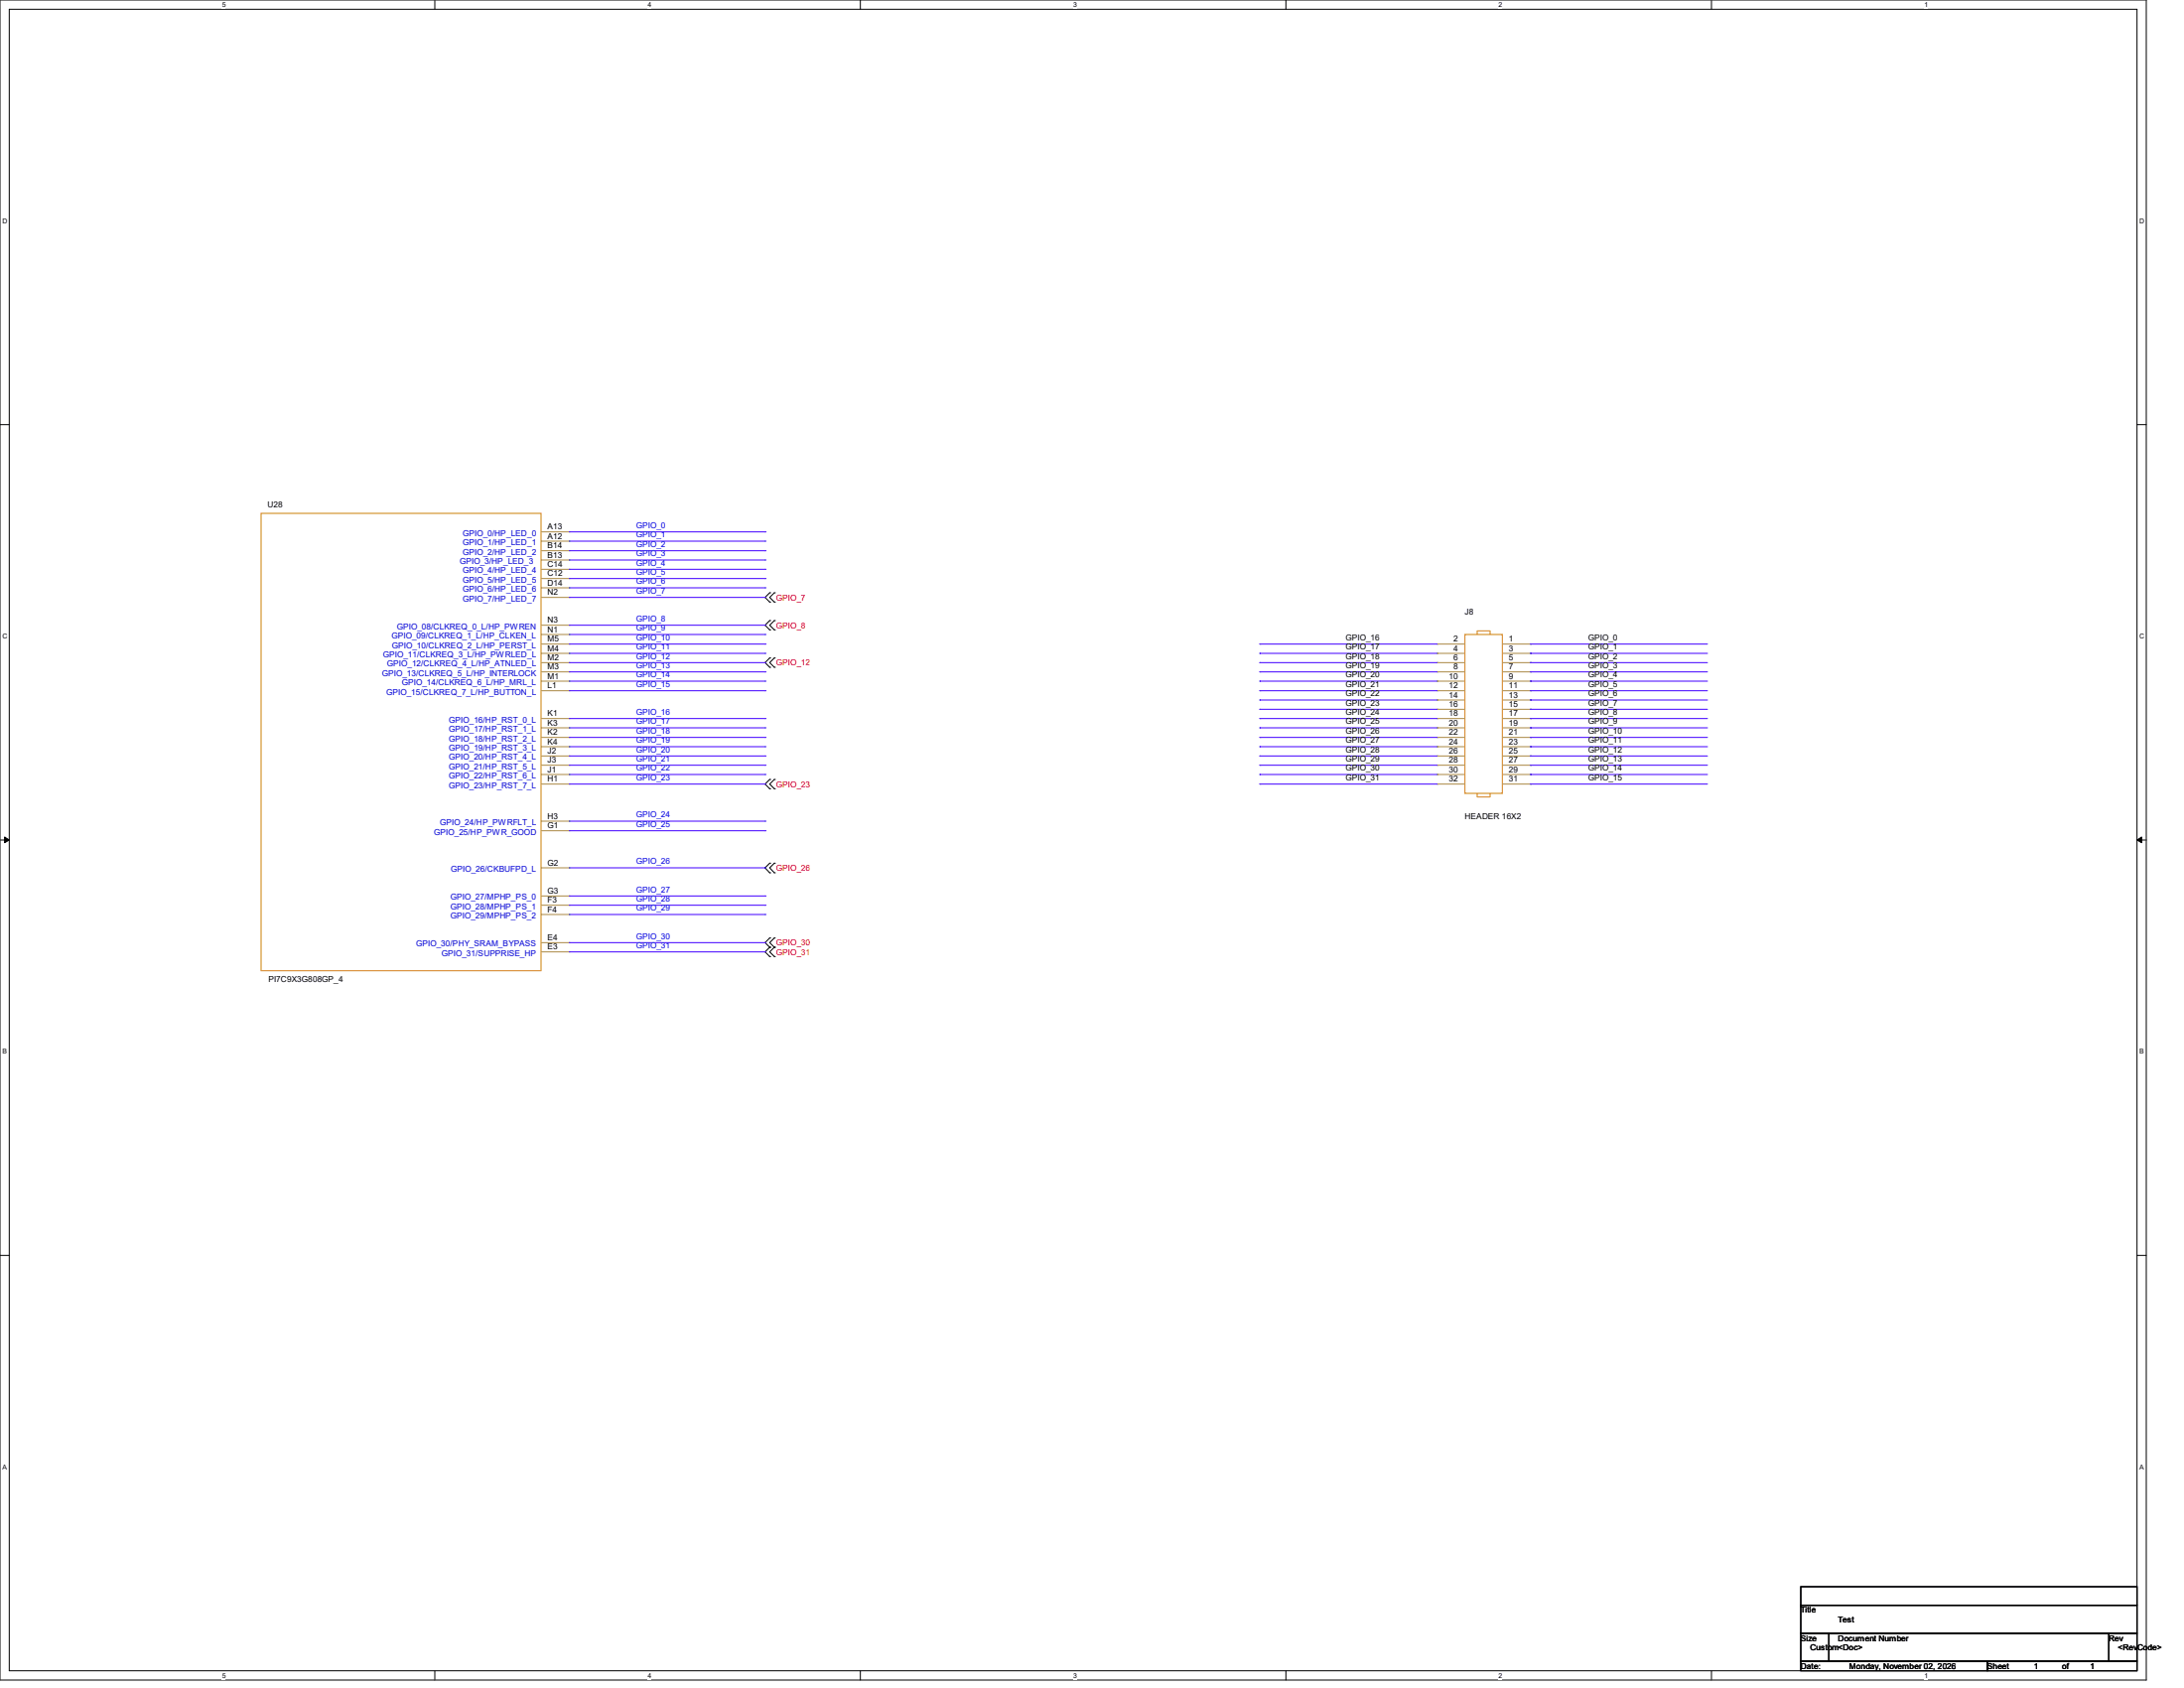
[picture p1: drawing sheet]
<svg xmlns="http://www.w3.org/2000/svg" width="279mm" height="216mm" viewBox="0 0 279 216" stroke-linecap="round" stroke-linejoin="round" font-family="sans-serif">
<path d="M0 0h274.6v214.9h-274.6zM1.2 1.2h272.2v212.5h-272.2z" fill="none" stroke="#000" stroke-width=".13"/>
<g fill="#fff">
<path d="M28.4 .1h.5v1h-.5z"/>
<path d="M28.4 213.8h.5v1h-.5z"/>
</g>
<path d="M55.6 0v1.2M55.6 213.7v1.2" fill="none" stroke="#000" stroke-width=".13"/>
<g fill="#fff">
<path d="M82.8 .1h.5v1h-.5z"/>
<path d="M82.8 213.8h.5v1h-.5z"/>
</g>
<path d="M110.1 0v1.2M110.1 213.7v1.2" fill="none" stroke="#000" stroke-width=".13"/>
<g fill="#fff">
<path d="M137.3 .1h.5v1h-.5z"/>
<path d="M137.3 213.8h.5v1h-.5z"/>
</g>
<path d="M164.5 0v1.2M164.5 213.7v1.2" fill="none" stroke="#000" stroke-width=".13"/>
<g fill="#fff">
<path d="M191.7 .1h.5v1h-.5z"/>
<path d="M191.7 213.8h.5v1h-.5z"/>
</g>
<path d="M218.9 0v1.2M218.9 213.7v1.2" fill="none" stroke="#000" stroke-width=".13"/>
<g fill="#fff">
<path d="M246.2 .1h.4v1h-.4z"/>
<path d="M246.2 213.8h.4v1h-.4z"/>
<path d="M.3 27.7h.6v1h-.6z"/>
<path d="M273.7 27.7h.6v1h-.6z"/>
<path d="M.3 80.9h.6v.9h-.6z"/>
<path d="M273.7 80.9h.6v.9h-.6z"/>
</g>
<path d="M0 54.3h1.2M273.4 54.3h1.2" fill="none" stroke="#000" stroke-width=".13"/>
<g fill="#fff">
<path d="M.3 134h.5v1h-.5z"/>
<path d="M273.7 134h.5v1h-.5z"/>
</g>
<path d="M0 107.4h1.2M273.4 107.4h1.2" fill="none" stroke="#000" stroke-width=".13"/>
<path d="M.6 107.1l.6 .3-.6 .4zM273.4 107.4l.6-.3v.7z" fill="#000" stroke="#000" stroke-width=".13"/>
<g fill="#fff">
<path d="M.3 187.1h.5v1h-.5z"/>
<path d="M273.7 187.1h.5v1h-.5z"/>
</g>
<g fill="none" stroke="#000" stroke-width=".13">
<path d="M98.5 75.8h.1M98.5 77h.1M98.5 79.4h.1M98.5 75.8l-.6 .6 .6 .6M98.5 79.4l-.6 .6 .6 .6M99.1 77h.1M99.1 75.8h.1M99.1 79.4h.1M99.1 75.8l-.6 .6 .6 .6M99.1 79.4l-.6 .6 .6 .6M98.5 80.6h.1M98.5 84.2h.1"/>
<path d="M98.5 85.3h.1M98.5 99.7h.1M98.5 84.2l-.6 .6 .6 .5M98.5 99.7l-.6 .6 .6 .6M99.1 80.6h.1M99.1 85.3h.1M99.1 84.2h.1M99.1 99.7h.1M99.1 84.2l-.6 .6 .6 .5M99.1 99.7l-.6 .6 .6 .6M98.5 100.9h.1M98.5 110.4h.1"/>
<path d="M98.5 111.6h.1M98.5 120h.1M98.5 110.4l-.6 .6 .6 .6M98.5 120l-.6 .6 .6 .6M99.1 100.9h.1M99.1 111.6h.1M99.1 110.4h.1M99.1 120h.1M99.1 110.4l-.6 .6 .6 .6M99.1 120l-.6 .6 .6 .6M98.5 121.2h.1M98.5 122.3h.1"/>
<path d="M98.5 121.2l-.6 .6 .6 .5M99.1 121.2h.1M99.1 122.3h.1M99.1 121.2l-.6 .6 .6 .5M0 160.6h1.2M273.4 160.6h1.2M230.4 202.9h43v2.4h-43zM230.4 205.3h43v3.6h-43zM230.4 208.9h3.6v3.6h-3.6zM230.4 212.5h23.9v1.2h-23.9zM234 208.9h35.8v3.6h-35.8zM254.3 212.5h19.1v1.2h-19.1z"/>
<path d="M269.8 208.9h3.6v3.6h-3.6z"/>
</g>
<path d="M33.4 65.7h35.8v58.5h-35.8zM187.4 81.2h4.8v20.3h-4.8zM189 81.2v-.5h1.6v.5M189 101.5v.4h1.6v-.4" fill="none" stroke="#cc8006" stroke-width=".13"/>
<g fill="none" stroke="#a84" stroke-width=".13">
<path d="M69.2 68h3.6M69.2 69.2h3.6M69.2 70.4h3.6M69.2 71.6h3.6M69.2 72.8h3.6M69.2 74h3.6M69.2 75.2h3.6M69.2 76.4h3.6M69.2 80h3.6M72.8 68h.1M72.8 69.2h.1M72.8 70.4h.1"/>
<path d="M72.8 71.6h.1M72.8 72.8h.1M72.8 74h.1M72.8 75.2h.1M72.8 76.4h.1M72.8 80h.1M69.2 82.4h3.6M69.2 83.6h3.6M69.2 84.8h3.6M69.2 85.9h3.6M69.2 87.1h3.6M69.2 88.3h3.6"/>
<path d="M69.2 91.9h3.6M69.2 93.1h3.6M69.2 94.3h3.6M69.2 95.5h3.6M69.2 96.7h3.6M69.2 97.9h3.6M69.2 99.1h3.6M69.2 81.2h3.6M72.8 81.2h.1M72.8 82.4h.1M72.8 83.6h.1M72.8 84.8h.1"/>
<path d="M72.8 85.9h.1M72.8 87.1h.1M72.8 88.3h.1M72.8 91.9h.1M72.8 93.1h.1M72.8 94.3h.1M72.8 95.5h.1M72.8 96.7h.1M72.8 97.9h.1M72.8 99.1h.1M183.9 82.4h.1M183.9 83.6h.1"/>
<path d="M183.9 84.8h.1M183.9 85.9h.1M183.9 87.1h.1M183.9 88.3h.1M183.9 89.5h.1M183.9 90.7h.1M183.9 91.9h.1M183.9 93.1h.1M183.9 94.3h.1M183.9 95.5h.1M183.9 96.7h.1M183.9 97.9h.1"/>
<path d="M183.9 99.1h.1M183.9 82.4h3.5M183.9 83.6h3.5M183.9 84.8h3.5M183.9 85.9h3.5M183.9 87.1h3.5M183.9 88.3h3.5M183.9 89.5h3.5M183.9 90.7h3.5M183.9 91.9h3.5M183.9 93.1h3.5M183.9 94.3h3.5"/>
<path d="M183.9 95.5h3.5M183.9 96.7h3.5M183.9 97.9h3.5M183.9 99.1h3.5M192.2 82.4h3.6M192.2 83.6h3.6M192.2 84.8h3.6M192.2 85.9h3.6M192.2 87.1h3.6M192.2 88.3h3.6M192.2 89.5h3.6M192.2 90.7h3.6"/>
<path d="M192.2 91.9h3.6M192.2 93.1h3.6M192.2 94.3h3.6M192.2 95.5h3.6M192.2 96.7h3.6M192.2 97.9h3.6M192.2 99.1h3.6M195.8 82.4h.1M195.8 83.6h.1M195.8 84.8h.1M195.8 85.9h.1M195.8 87.1h.1"/>
<path d="M195.8 88.3h.1M195.8 89.5h.1M195.8 90.7h.1M195.8 91.9h.1M195.8 93.1h.1M195.8 94.3h.1M195.8 95.5h.1M195.8 96.7h.1M195.8 97.9h.1M195.8 99.1h.1M69.2 100.3h3.6M69.2 105h3.6"/>
<path d="M69.2 106.3h3.6M69.2 111h3.6M69.2 114.6h3.6M69.2 115.8h3.6M69.2 117h3.6M72.8 100.3h.1M72.8 105h.1M72.8 106.3h.1M72.8 111h.1M72.8 114.6h.1M72.8 115.8h.1M72.8 117h.1"/>
<path d="M183.9 100.3h.1M183.9 100.3h3.5M192.2 100.3h3.6M195.8 100.3h.1M69.2 120.6h3.6M69.2 121.8h3.6M72.8 120.6h.1M72.8 121.8h.1"/>
</g>
<g fill="none" stroke="#4200ff" stroke-width=".13">
<path d="M72.8 68h25.1M72.8 69.2h25.1M72.8 70.4h25.1M72.8 71.6h25.1M72.8 72.8h25.1M72.8 74h25.1M72.8 75.2h25.1M72.8 76.4h25.1M72.8 80h25.1M97.9 68h.1M97.9 69.2h.1M97.9 70.4h.1"/>
<path d="M97.9 71.6h.1M97.9 72.8h.1M97.9 74h.1M97.9 75.2h.1M97.9 76.4h.1M97.9 80h.1M72.8 81.2h25.1M72.8 82.4h25.1M72.8 83.6h25.1M72.8 84.8h25.1M72.8 85.9h25.1M72.8 87.1h25.1"/>
<path d="M72.8 88.3h25.1M72.8 91.9h25.1M72.8 93.1h25.1M72.8 94.3h25.1M72.8 95.5h25.1M72.8 96.7h25.1M72.8 97.9h25.1M72.8 99.1h25.1M97.9 81.2h.1M97.9 82.4h.1M97.9 83.6h.1M97.9 84.8h.1"/>
<path d="M97.9 85.9h.1M97.9 87.1h.1M97.9 88.3h.1M97.9 91.9h.1M97.9 93.1h.1M97.9 94.3h.1M97.9 95.5h.1M97.9 96.7h.1M97.9 97.9h.1M97.9 99.1h.1M161.2 82.4h.1M161.2 83.6h.1"/>
<path d="M161.2 84.8h.1M161.2 85.9h.1M161.2 87.1h.1M161.2 88.3h.1M161.2 89.5h.1M161.2 90.7h.1M161.2 91.9h.1M161.2 93.1h.1M161.2 94.3h.1M161.2 95.5h.1M161.2 96.7h.1M161.2 97.9h.1"/>
<path d="M161.2 99.1h.1M161.2 82.4h22.7M161.2 83.6h22.7M161.2 84.8h22.7M161.2 85.9h22.7M161.2 87.1h22.7M161.2 88.3h22.7M161.2 91.9h22.7M161.2 93.1h22.7M161.2 94.3h22.7M161.2 95.5h22.7M161.2 96.7h22.7"/>
<path d="M161.2 97.9h22.7M161.2 99.1h22.7M161.2 89.5h22.7M161.2 90.7h22.7M195.8 82.4h.1M195.8 83.6h.1M195.8 84.8h.1M195.8 85.9h.1M195.8 87.1h.1M195.8 88.3h.1M195.8 89.5h.1M195.8 90.7h.1"/>
<path d="M195.8 91.9h.1M195.8 93.1h.1M195.8 94.3h.1M195.8 95.5h.1M195.8 96.7h.1M195.8 97.9h.1M195.8 99.1h.1M195.8 82.4h22.6M195.8 83.6h22.6M195.8 84.8h22.6M195.8 85.9h22.6M195.8 87.1h22.6"/>
<path d="M195.8 88.3h22.6M195.8 91.9h22.6M195.8 93.1h22.6M195.8 94.3h22.6M195.8 95.5h22.6M195.8 96.7h22.6M195.8 97.9h22.6M195.8 99.1h22.6M195.8 89.5h22.6M195.8 90.7h22.6M72.8 100.3h25.1M72.8 105h25.1"/>
<path d="M72.8 106.3h25.1M72.8 111h25.1M72.8 114.6h25.1M72.8 115.8h25.1M72.8 117h25.1M97.9 100.3h.1M97.9 105h.1M97.9 106.3h.1M97.9 111h.1M97.9 114.6h.1M97.9 115.8h.1M97.9 117h.1"/>
<path d="M161.2 100.3h.1M161.2 100.3h22.7M195.8 100.3h.1M195.8 100.3h22.6M72.8 120.6h25.1M72.8 121.8h25.1M97.9 120.6h.1M97.9 121.8h.1"/>
</g>
<g font-size="1.1">
<text x="34.2" y="64.9">U28</text>
<text x="70.1" y="67.7">A13</text>
<text x="70.1" y="68.9">A12</text>
<text x="70.1" y="70.1">B14</text>
<text x="70.1" y="71.3">B13</text>
<text x="70.1" y="72.5">C14</text>
<text x="70.1" y="73.7">C12</text>
<text x="70.1" y="74.9">D14</text>
<text x="70.1" y="76.1">N2</text>
<text x="70.1" y="79.7">N3</text>
<text x="70.1" y="80.9">N1</text>
<text x="70.1" y="82.1">M5</text>
<text x="70.1" y="83.3">M4</text>
<text x="172.2" y="81.9">GPIO_16</text>
<text x="172.2" y="83.1">GPIO_17</text>
<text x="186" y="82.1">2</text>
<text x="186" y="83.3">4</text>
<text x="187.4" y="78.6">J8</text>
<text x="193" y="82.1">1</text>
<text x="193" y="83.3">3</text>
<text x="203.2" y="81.9">GPIO_0</text>
<text x="203.2" y="83.1">GPIO_1</text>
<text x="70.1" y="84.5">M2</text>
<text x="70.1" y="85.6">M3</text>
<text x="70.1" y="86.8">M1</text>
<text x="70.1" y="88.1">L1</text>
<text x="172.2" y="84.3">GPIO_18</text>
<text x="172.2" y="85.5">GPIO_19</text>
<text x="172.2" y="86.7">GPIO_20</text>
<text x="172.2" y="87.9">GPIO_21</text>
<text x="172.2" y="89.1">GPIO_22</text>
<text x="185.4" y="86.8">10</text>
<text x="185.4" y="88.1">12</text>
<text x="185.4" y="89.2">14</text>
<text x="186" y="84.5">6</text>
<text x="186" y="85.6">8</text>
<text x="193" y="84.5">5</text>
<text x="193" y="85.6">7</text>
<text x="193" y="86.8">9</text>
<text x="193" y="88.1">11</text>
<text x="193" y="89.2">13</text>
<text x="203.2" y="84.3">GPIO_2</text>
<text x="203.2" y="85.5">GPIO_3</text>
<text x="203.2" y="86.7">GPIO_4</text>
<text x="203.2" y="87.9">GPIO_5</text>
<text x="203.2" y="89.1">GPIO_6</text>
<text x="70.1" y="91.6">K1</text>
<text x="70.1" y="92.8">K3</text>
<text x="70.1" y="94">K2</text>
<text x="70.1" y="95.2">K4</text>
<text x="172.2" y="90.3">GPIO_23</text>
<text x="172.2" y="91.4">GPIO_24</text>
<text x="172.2" y="92.6">GPIO_25</text>
<text x="172.2" y="93.9">GPIO_26</text>
<text x="172.2" y="95">GPIO_27</text>
<text x="185.4" y="90.4">16</text>
<text x="185.4" y="91.6">18</text>
<text x="185.4" y="92.8">20</text>
<text x="185.4" y="94">22</text>
<text x="185.4" y="95.2">24</text>
<text x="193" y="90.4">15</text>
<text x="193" y="91.6">17</text>
<text x="193" y="92.8">19</text>
<text x="193" y="94">21</text>
<text x="193" y="95.2">23</text>
<text x="203.2" y="90.3">GPIO_7</text>
<text x="203.2" y="91.4">GPIO_8</text>
<text x="203.2" y="92.6">GPIO_9</text>
<text x="203.2" y="93.9">GPIO_10</text>
<text x="203.2" y="95">GPIO_11</text>
<text x="70.1" y="96.4">J2</text>
<text x="70.1" y="97.6">J3</text>
<text x="70.1" y="98.8">J1</text>
<text x="70.1" y="100">H1</text>
<text x="172.2" y="96.2">GPIO_28</text>
<text x="172.2" y="97.4">GPIO_29</text>
<text x="172.2" y="98.6">GPIO_30</text>
<text x="172.2" y="99.8">GPIO_31</text>
<text x="185.4" y="96.4">26</text>
<text x="185.4" y="97.6">28</text>
<text x="185.4" y="98.8">30</text>
<text x="185.4" y="100">32</text>
<text x="193" y="96.4">25</text>
<text x="193" y="97.6">27</text>
<text x="193" y="98.8">29</text>
<text x="193" y="100">31</text>
<text x="203.2" y="96.2">GPIO_12</text>
<text x="203.2" y="97.4">GPIO_13</text>
<text x="203.2" y="98.6">GPIO_14</text>
<text x="203.2" y="99.8">GPIO_15</text>
<text x="70.1" y="104.7">H3</text>
<text x="70.1" y="106">G1</text>
<text x="187.4" y="104.8">HEADER 16X2</text>
<text x="70.1" y="110.7">G2</text>
<text x="70.1" y="114.3">G3</text>
<text x="70.1" y="115.5">F3</text>
<text x="70.1" y="116.7">F4</text>
<text x="34.4" y="125.6">PI7C9X3G808GP_4</text>
<text x="70.1" y="120.3">E4</text>
<text x="70.1" y="121.5">E3</text>
<text x="230.4" y="206.3">Title</text>
<text x="230.4" y="209.9">Size</text>
<text x="235.2" y="209.9">Document Number</text>
<text x="235.2" y="207.5">Test</text>
<text x="269.8" y="209.9">Rev</text>
<text x="230.4" y="213.4">Date:</text>
<text x="231.6" y="211.1">Custom&lt;Doc&gt;</text>
<text x="236.6" y="213.4">Monday, November 02, 2026</text>
<text x="254.2" y="213.4">Sheet</text>
<text x="260.2" y="213.4">1</text>
<text x="263.8" y="213.4">of</text>
<text x="267.4" y="213.4">1</text>
<text x="271" y="211.1">&lt;RevCode&gt;</text>
</g>
<g font-size="1.1" fill="#00c">
<text x="59.2" y="68.5">GPIO_0/HP_LED_0</text>
<text x="59.2" y="69.7">GPIO_1/HP_LED_1</text>
<text x="59.2" y="71">GPIO_2/HP_LED_2</text>
<text x="58.8" y="72.1">GPIO_3/HP_LED_3</text>
<text x="59.2" y="73.3">GPIO_4/HP_LED_4</text>
<text x="59.2" y="74.5">GPIO_5/HP_LED_5</text>
<text x="59.2" y="75.7">GPIO_6/HP_LED_6</text>
<text x="59.2" y="76.9">GPIO_7/HP_LED_7</text>
<text x="50.1" y="81.7">GPIO_09/CLKREQ_1_L/HP_CLKEN_L</text>
<text x="50.2" y="82.9">GPIO_10/CLKREQ_2_L/HP_PERST_L</text>
<text x="50.8" y="80.5">GPIO_08/CLKREQ_0_L/HP_PWREN</text>
<text x="48.9" y="86.4">GPIO_13/CLKREQ_5_L/HP_INTERLOCK</text>
<text x="49" y="84.1">GPIO_11/CLKREQ_3_L/HP_PWRLED_L</text>
<text x="49.4" y="88.9">GPIO_15/CLKREQ_7_L/HP_BUTTON_L</text>
<text x="49.5" y="85.3">GPIO_12/CLKREQ_4_L/HP_ATNLED_L</text>
<text x="51.4" y="87.6">GPIO_14/CLKREQ_6_L/HP_MRL_L</text>
<text x="57.4" y="92.4">GPIO_16/HP_RST_0_L</text>
<text x="57.4" y="93.6">GPIO_17/HP_RST_1_L</text>
<text x="57.4" y="94.8">GPIO_18/HP_RST_2_L</text>
<text x="57.4" y="96">GPIO_19/HP_RST_3_L</text>
<text x="57.4" y="97.2">GPIO_20/HP_RST_4_L</text>
<text x="57.4" y="98.4">GPIO_21/HP_RST_5_L</text>
<text x="57.4" y="99.6">GPIO_22/HP_RST_6_L</text>
<text x="57.4" y="100.8">GPIO_23/HP_RST_7_L</text>
<text x="55.5" y="106.8">GPIO_25/HP_PWR_GOOD</text>
<text x="56.3" y="105.5">GPIO_24/HP_PWRFLT_L</text>
<text x="57.7" y="111.5">GPIO_26/CKBUFPD_L</text>
<text x="57.7" y="115.1">GPIO_27/MPHP_PS_0</text>
<text x="57.7" y="116.3">GPIO_28/MPHP_PS_1</text>
<text x="57.7" y="117.5">GPIO_29/MPHP_PS_2</text>
<text x="53.3" y="121.1">GPIO_30/PHY_SRAM_BYPASS</text>
<text x="56.5" y="122.3">GPIO_31/SUPPRISE_HP</text>
</g>
<g font-size="1.1" fill="#00f">
<text x="81.4" y="67.6">GPIO_0</text>
<text x="81.4" y="68.7">GPIO_1</text>
<text x="81.4" y="70">GPIO_2</text>
<text x="81.4" y="71.2">GPIO_3</text>
<text x="81.4" y="72.3">GPIO_4</text>
<text x="81.4" y="73.5">GPIO_5</text>
<text x="81.4" y="74.7">GPIO_6</text>
<text x="81.4" y="75.9">GPIO_7</text>
<text x="81.4" y="79.5">GPIO_8</text>
<text x="81.4" y="80.7">GPIO_9</text>
<text x="81.4" y="81.9">GPIO_10</text>
<text x="81.4" y="83.1">GPIO_11</text>
<text x="81.4" y="84.3">GPIO_12</text>
<text x="81.4" y="85.5">GPIO_13</text>
<text x="81.4" y="86.7">GPIO_14</text>
<text x="81.4" y="87.9">GPIO_15</text>
<text x="81.4" y="91.4">GPIO_16</text>
<text x="81.4" y="92.6">GPIO_17</text>
<text x="81.4" y="93.9">GPIO_18</text>
<text x="81.4" y="95">GPIO_19</text>
<text x="81.4" y="96.2">GPIO_20</text>
<text x="81.4" y="97.4">GPIO_21</text>
<text x="81.4" y="98.6">GPIO_22</text>
<text x="81.4" y="99.8">GPIO_23</text>
<text x="81.4" y="104.6">GPIO_24</text>
<text x="81.4" y="105.8">GPIO_25</text>
<text x="81.4" y="110.5">GPIO_26</text>
<text x="81.4" y="114.1">GPIO_27</text>
<text x="81.4" y="115.3">GPIO_28</text>
<text x="81.4" y="116.5">GPIO_29</text>
<text x="81.4" y="120.1">GPIO_30</text>
<text x="81.4" y="121.3">GPIO_31</text>
</g>
<g font-size="1.1" fill="#f00">
<text x="99.3" y="76.8">GPIO_7</text>
<text x="99.3" y="80.3">GPIO_8</text>
<text x="99.3" y="85.1">GPIO_12</text>
<text x="99.3" y="100.7">GPIO_23</text>
<text x="99.3" y="111.4">GPIO_26</text>
<text x="99.3" y="120.9">GPIO_30</text>
<text x="99.3" y="122.1">GPIO_31</text>
</g>
<g font-size=".9">
<text x="28.4" y=".9">5</text>
<text x="82.8" y=".9">4</text>
<text x="137.3" y=".9">3</text>
<text x="191.7" y=".9">2</text>
<text x="246.2" y=".9">1</text>
<text x=".3" y="28.5">D</text>
<text x="273.7" y="28.5">D</text>
<text x=".3" y="81.7">C</text>
<text x="273.7" y="81.7">C</text>
<text x=".3" y="134.8">B</text>
<text x="273.7" y="134.8">B</text>
<text x=".3" y="187.9">A</text>
<text x="273.7" y="187.9">A</text>
<text x="28.4" y="214.6">5</text>
<text x="82.8" y="214.6">4</text>
<text x="137.3" y="214.6">3</text>
<text x="191.7" y="214.6">2</text>
<text x="246.2" y="214.6">1</text>
</g>
</svg>
